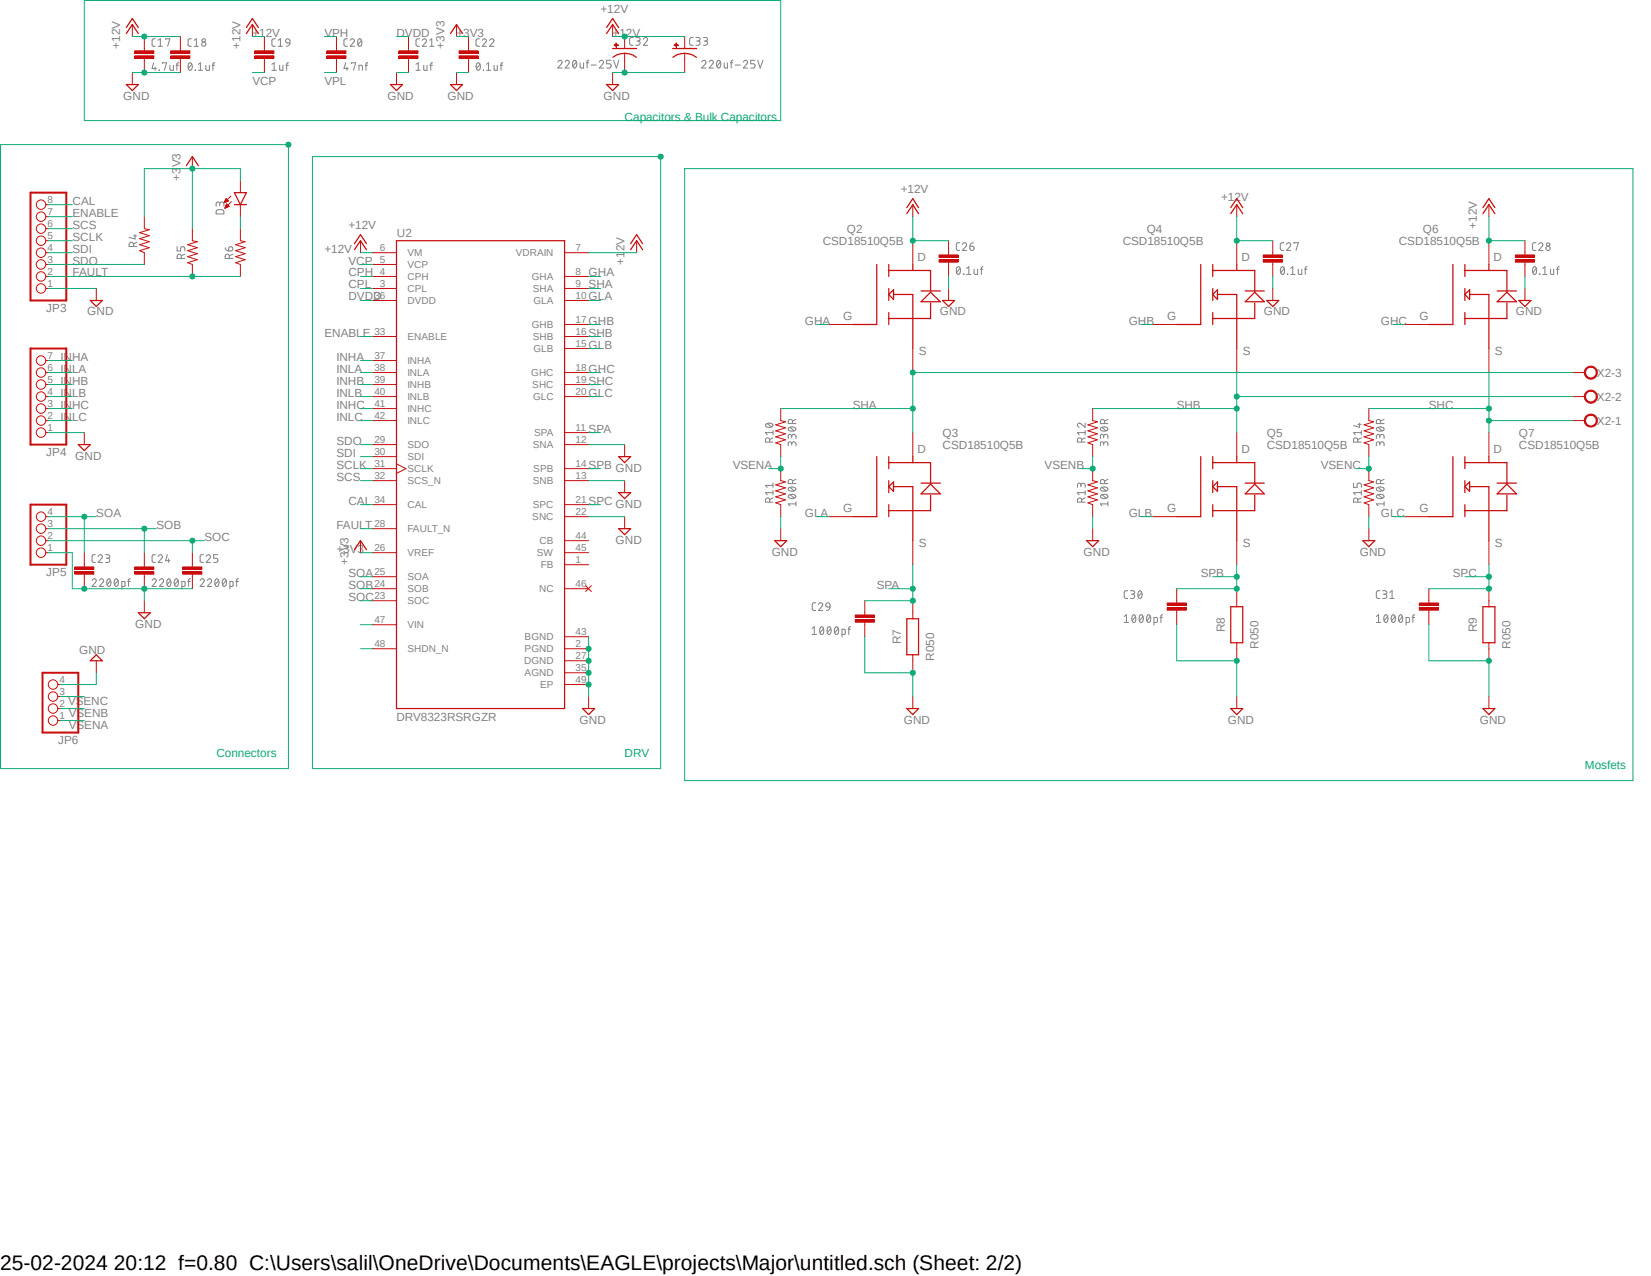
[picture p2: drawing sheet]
<svg xmlns="http://www.w3.org/2000/svg" width="279mm" height="216mm" viewBox="0 0 279 216" stroke-linecap="round" stroke-linejoin="round" font-family="sans-serif">
<path d="M0 0l276.5 132.2M276.5 0l-276.5 132.2" fill="none" stroke="#fff" stroke-width=".17"/>
<g fill="none" stroke="#808080" stroke-width=".17">
<path d="M26 10.6l-.3 1h.8M26.2 11.3v.6M26.3 6.6h-.4l-.2 .2 .1 .9 .5 .1M26.8 7.8h.7M26.8 6.8l.3-.2v1.2M26.9 11.9h.1zM27.5 10.8v-.2h.7l-.4 1.3M28 6.7v-.1h.7l-.3 1.2M28.7 11v.7l.2 .2h.4v-.9M29.8 11h.4M30.2 10.6h-.1l-.2 .2v1.1M32 10.7l.2-.1a.72 .72 0 0 1 0 1.3 .78 .78 0 0 1-.2-1.2z"/>
<path d="M32.4 6.6l-.6 .1v1l.6 .1M32.5 10.9l-.6 .7M32.9 7.8h.7M32.9 6.8l.3-.2v1.2M33 11.9h.1zM33.6 11.9h.7M33.6 10.9l.3-.3v1.3M34.8 11v.7l.2 .2h.4v-.9M35.9 11h.4M36.3 10.6h-.1l-.2 .2v1.1M46 11.9h.8M46 10.9l.4-.3v1.3"/>
<path d="M46.6 6.6h-.4l-.2 .2 .1 .9 .5 .1M47.1 7.8h.7M47.1 6.8l.4-.2v1.2M47.3 11l.1 .9h.5v-.9M48.4 11h.4M48.5 6.6a.38 .38 0 0 1 .6 .3v.4l-.6-.1-.2-.3zM48.8 10.6h-.2l-.1 .2v1.1M49.1 7.3a.58 .58 0 0 1-.6 .5M58.5 10.6l-.3 1h.7M58.7 11.3v.6M58.8 6.6h-.4l-.2 .2 .1 .9 .5 .1M59.3 6.8a.36 .36 0 0 1 .5-.2 .36 .36 0 0 1 .1 .5l-.6 .7h.7"/>
<path d="M59.5 10.8v-.2h.7l-.4 1.3M60.7 6.6h.2a.72 .72 0 0 1 0 1.2 .78 .78 0 0 1-.2-1.2zM60.7 11.9v-.9l.6 .1v.8M61.2 6.8l-.6 .8M61.8 11h.4M62.2 10.6h-.1l-.2 .2v1.1M70.4 11.9h.7M70.4 10.9l.4-.3v1.3M71 6.6h-.4l-.2 .2v.9l.6 .1M71.5 6.8a.36 .36 0 0 1 .5-.2 .36 .36 0 0 1 .1 .5l-.6 .7h.7M71.7 11l.1 .9h.5v-.9M72.7 11h.5"/>
<path d="M72.7 7.8h.7M72.7 6.8l.4-.2v1.2M73.2 10.6h-.2l-.1 .2v1.1M80.8 10.7l.1-.1a.76 .76 0 0 1 0 1.3 .78 .78 0 0 1-.1-1.2zM81.2 6.6h-.5l-.1 .2v.9l.6 .1M81.2 10.9l-.6 .7M81.6 6.8a.35 .35 0 0 1 .5-.2 .35 .35 0 0 1 .1 .5l-.6 .7h.7M81.8 11.9h.1M82.3 11.9h.8M82.3 10.9l.4-.3v1.3M82.8 6.8a.36 .36 0 0 1 .6-.2 .36 .36 0 0 1 .1 .5l-.7 .7h.8M83.6 11l.1 .9h.5v-.9"/>
<path d="M84.7 11h.4M85.1 10.6l-.2 .1-.1 .1v1.1M94.4 10.5a.35 .35 0 0 1 .5-.3 .35 .35 0 0 1 .1 .6l-.6 .7h.7M95.6 10.5a.36 .36 0 0 1 .5-.3 .36 .36 0 0 1 .2 .6l-.7 .7h.8M97.1 10.2h.1a.76 .76 0 0 1 0 1.3 .84 .84 0 0 1-.1-1.3zM97.5 10.5l-.6 .7M98.2 10.6v.7l.2 .2h.4v-.9M99.2 10.6h.5M99.7 10.2l-.3 .2v1.1M100 11h.9M101.4 10.5a.35 .35 0 0 1 .5-.3 .35 .35 0 0 1 .1 .6l-.6 .7h.8M103.4 10.2h-.7v.6h.4a.36 .36 0 0 1 .3 .4 .36 .36 0 0 1-.3 .3h-.4"/>
<path d="M103.8 10.2l.5 1.3 .4-1.3M107.1 6.3l-.4 .1-.1 .2v.9l.2 .2h.3M107.6 6.3l.6 .1 .1 .2-.1 .3h-.4M108 6.9a.36 .36 0 0 1 .3 .4 .36 .36 0 0 1-.3 .4h-.4M108.9 6.6a.35 .35 0 0 1 .5-.2 .35 .35 0 0 1 .1 .5l-.6 .8h.7M117.3 6.3l-.4 .1-.2 .2 .1 .9 .2 .2h.3M117.8 6.3l.6 .1 .1 .2-.1 .3h-.5M118.2 6.9a.36 .36 0 0 1 .3 .4 .36 .36 0 0 1-.3 .4h-.4M118.7 10.5a.37 .37 0 0 1 .6-.3 .37 .37 0 0 1 .1 .6l-.7 .7h.8M119 6.3l.6 .1 .1 .2-.1 .3h-.4M119.4 6.9l.3 .2a.38 .38 0 0 1-.3 .6h-.4M120 10.5a.35 .35 0 0 1 .5-.3 .35 .35 0 0 1 .1 .6l-.6 .7h.7"/>
<path d="M121.5 10.2h.1a.76 .76 0 0 1 0 1.3l-.2-.2a.93 .93 0 0 1 .1-1.1zM121.9 10.5l-.6 .7M122.6 10.6v.8l.2 .1h.3v-.9M123.6 10.6h.4M124 10.2l-.3 .2v1.1M124.4 11h.9M125.8 10.5a.35 .35 0 0 1 .5-.3 .35 .35 0 0 1 .1 .6l-.6 .7h.7M127.8 10.2h-.8v.6h.6l.2 .2-.2 .5h-.6M128.2 10.2l.5 1.3 .4-1.3M22.6 39.9h.6M22.9 39.7v.7l-1.1-.2M36.6 35.6a1.01 1.01 0 0 1 1.2 0l.1 .6h-1.3z"/>
<path d="M37.2 34.5v-.2a.37 .37 0 0 1 .4-.1 .37 .37 0 0 1 .3 .3v.4M37.2 34.8l-.1-.5-.3-.1-.2 .3v.4M22.6 41.7v-.4a.38 .38 0 0 0-.4-.3 .38 .38 0 0 0-.4 .3v.4h1.4M23.2 41l-.6 .3M30 41.7v.8h.6v-.5a.37 .37 0 0 1 .3-.3 .37 .37 0 0 1 .4 .3v.5M30.7 43.7v-.4a.36 .36 0 0 0-.4-.3 .36 .36 0 0 0-.3 .3v.4h1.3M31.3 43l-.6 .3M38.1 41.9a.58 .58 0 0 0 .6 .6M38.8 43.7v-.4a.36 .36 0 0 0-.3-.3 .36 .36 0 0 0-.4 .3v.4h1.3M38.8 41.8a.37 .37 0 0 1 .6 .2 .37 .37 0 0 1-.3 .5h-.4zM39.4 43l-.6 .3M162.1 45.2l.1-.1a.76 .76 0 0 1 0 1.3 .8 .8 0 0 1-.1-1.2z"/>
<path d="M162.4 41.1h-.4l-.2 .3 .1 .8 .1 .1 .4 .1M162.5 45.4l-.6 .7M162.9 41.4a.37 .37 0 0 1 .5-.3 .37 .37 0 0 1 .1 .6l-.6 .7h.7M163 46.4h.1zM163.6 46.4h.7M163.6 45.4l.4-.3v1.3M164.1 41.7h.4a.37 .37 0 0 1 .3 .5 .37 .37 0 0 1-.6 0zM164.7 41.1h-.3l-.3 .6M164.8 45.6v.6l.3 .2h.3v-.8M165.9 45.6h.4M166.3 45.1l-.2 .2v1.1M216.9 45.2l.1-.1a.8 .8 0 0 1 0 1.3 .84 .84 0 0 1-.1-1.2z"/>
<path d="M217.3 41.1h-.5l-.1 .3v.8l.3 .2h.3M217.3 45.4l-.6 .7M217.7 41.4a.36 .36 0 0 1 .5-.3 .36 .36 0 0 1 .2 .6l-.7 .7h.7M217.9 46.4h.1M218.4 46.4h.8M218.4 45.4l.4-.3v1.3M219 41.2v-.1h.7l-.4 1.3M219.7 45.6v.6l.2 .2h.4v-.8M220.8 45.6h.4M221.2 45.1l-.3 .2v1.1M259.5 45.2l.2-.1a.8 .8 0 0 1 0 1.3 .84 .84 0 0 1-.2-1.2zM259.9 41.1h-.4l-.2 .3 .1 .8 .1 .1 .4 .1"/>
<path d="M260 45.4l-.6 .7M260.4 41.4a.35 .35 0 0 1 .5-.3 .35 .35 0 0 1 .1 .6l-.6 .7h.7M260.5 46.4h.1zM261.1 46.4h.7M261.1 45.4l.4-.3v1.3M262.4 45.6v.7l.2 .1h.3v-.8M263.4 45.6h.5M263.9 45.1l-.3 .2v1.1M129.6 71.8l.1-.1a.76 .76 0 0 1 1.1 .3 .76 .76 0 0 1-1.3 0zM129.8 71.7l.8 .5M130.3 74.8l-.1-.5a.37 .37 0 0 0-.4-.2 .37 .37 0 0 0-.3 .4v.3h1.3M130.8 74.1l-.5 .3"/>
<path d="M130.8 73.2h-1.3l.3 .4M130.8 72.9v.7M133.4 72.4l.2-.1a.82 .82 0 0 1 1.1 .3 .8 .8 0 0 1-1.3 0zM133.7 72.3l.7 .6M134 75.1a.36 .36 0 0 1 .3-.4 .36 .36 0 0 1 .4 .4v.3M134 75.3l-.1-.5h-.3h-.2v.6M134 73.8a.36 .36 0 0 1 .3-.3 .36 .36 0 0 1 .4 .3v.4M134 74.1l-.1-.5-.3-.1-.2 .1v.6M134.1 71.7v-.6a.37 .37 0 0 0-.4-.1 .37 .37 0 0 0-.3 .3v.4h1.3M134.7 71l-.6 .2M183 74.8v-.5a.37 .37 0 0 0-.4-.2 .37 .37 0 0 0-.3 .4v.3h1.3M183.6 71.6v.7l-.7-.6a.35 .35 0 0 0-.6 .1 .35 .35 0 0 0 .3 .5"/>
<path d="M183.6 73.2h-1.3l.3 .4M183.6 74.1l-.6 .3M183.6 72.9v.7M186.3 72.4l.1-.1a.76 .76 0 0 1 1.1 .3 .76 .76 0 0 1-1.3 0zM186.5 72.3l.7 .6M186.8 75.1l.1-.3 .3-.1 .3 .2v.5M186.8 75.3l-.1-.5h-.3h-.1l-.1 .6M186.8 73.8v-.1a.37 .37 0 0 1 .4-.2 .37 .37 0 0 1 .3 .3v.4M186.8 74.1l-.1-.5-.3-.1-.2 .3v.4M186.9 71.7v-.4a.36 .36 0 0 0-.3-.3 .36 .36 0 0 0-.4 .3v.4h1.3M187.5 71l-.6 .2M229.8 74.8l-.1-.5a.37 .37 0 0 0-.4-.2 .37 .37 0 0 0-.2 .4v.3h1.3"/>
<path d="M229.8 71.8h.6M230.1 71.6v.7l-1-.3M230.4 73.2h-1.3l.3 .4M230.4 74.1l-.6 .3M230.4 72.9v.7M233 72.4l.1-.1a.82 .82 0 0 1 1.1 .3 .8 .8 0 0 1-1.3 0zM233.2 72.3l.7 .6M233.5 75.1l.2-.3 .1-.1 .3 .1 .1 .1v.5M233.5 75.3v-.5h-.4l-.2 .2v.4M233.5 73.8l.1-.1a.37 .37 0 0 1 .4-.2 .37 .37 0 0 1 .2 .3v.4M233.5 74.1v-.5l-.4-.1-.2 .3v.4M233.6 71.7v-.6a.37 .37 0 0 0-.4-.1 .37 .37 0 0 0-.3 .3v.4h1.3"/>
<path d="M234.2 71l-.6 .2M15.6 98.2a.35 .35 0 0 1 .5-.3 .35 .35 0 0 1 .1 .6l-.6 .7h.7M16.1 93.9h-.4l-.1 .2v.9l.5 .2M16.6 94.1a.39 .39 0 0 1 .7-.1v.3l-.7 .9h.7M16.8 98.2l.3-.2a.34 .34 0 0 1 .4 .1 .34 .34 0 0 1-.1 .4l-.6 .7h.7M17.9 93.9h.4l.3 .2-.1 .3h-.5M18.2 94.4l.2 .1a.37 .37 0 0 1 .2 .4 .37 .37 0 0 1-.4 .3h-.3M18.3 98l.1-.1a.76 .76 0 0 1 0 1.3 .77 .77 0 0 1-.1-1.2zM18.7 98.2l-.6 .7M19.5 98l.2-.1a.8 .8 0 0 1 0 1.3 .8 .8 0 0 1-.2-1.2zM20 98.2l-.6 .7M20.6 99.2l.6-.1-.1-.7h-.5v1.3"/>
<path d="M21.6 98.4h.5M22.1 97.9l-.3 .2v1.1M25.7 98.2a.35 .35 0 0 1 .5-.3 .35 .35 0 0 1 .1 .6l-.6 .7h.8M26.3 93.9h-.4l-.2 .2 .1 .9 .5 .2M26.8 94.1a.39 .39 0 0 1 .6-.1l.1 .3-.7 .9h.7M27 98.2l.2-.2a.34 .34 0 0 1 .4 .1 .34 .34 0 0 1 0 .4l-.6 .7h.7M28.3 93.9l-.3 1h.7M28.4 98l.2-.1a.76 .76 0 0 1 0 1.3 .77 .77 0 0 1-.2-1.2zM28.5 94.6v.6M28.9 98.2l-.6 .7M29.7 98l.1-.1a.8 .8 0 0 1 0 1.3 .8 .8 0 0 1-.1-1.2zM30.1 98.2l-.6 .7"/>
<path d="M30.8 99.2l.5-.1v-.7h-.5v1.3M31.7 98.4h.5M32.2 97.9l-.3 .2v1.1M33.9 98.2a.35 .35 0 0 1 .5-.3 .35 .35 0 0 1 .1 .6l-.6 .7h.7M34.4 93.9h-.4a1.29 1.29 0 0 0-.1 1.1l.5 .2M34.9 94.1l.2-.2a.34 .34 0 0 1 .5 .1 .34 .34 0 0 1-.1 .4l-.6 .8h.7M35.1 98.2a.36 .36 0 0 1 .5-.3 .36 .36 0 0 1 .1 .6l-.6 .7h.7M36.5 98l.2-.1a.76 .76 0 0 1 0 1.3 .8 .8 0 0 1-.2-1.2zM36.9 93.9h-.7v.5h.4a.37 .37 0 0 1 .3 .4 .37 .37 0 0 1-.3 .4h-.4M37 98.2l-.6 .7M37.8 98l.2-.1a.8 .8 0 0 1 0 1.3 .8 .8 0 0 1-.2-1.2zM38.3 98.2l-.6 .7"/>
<path d="M38.9 99.2l.6-.1-.1-.7h-.5v1.3M39.9 98.4h.4M40.3 97.9l-.3 .2v1.1M130.3 85l-.1-.6a.37 .37 0 0 0-.4-.1 .37 .37 0 0 0-.3 .3v.4h1.3M130.8 81.7v.8M130.8 83v.7M130.8 84.2l-.5 .3M130.8 83.4h-1.3l.3 .3M130.8 82.1h-1.3l.3 .4M133.4 83.9l.6-.2a.59 .59 0 0 1 .7 .3 .76 .76 0 0 1-1.3 0zM133.4 82.6l.2-.1a.82 .82 0 0 1 1.1 .3 .8 .8 0 0 1-1.3 0zM133.7 83.7l.7 .6"/>
<path d="M133.7 82.5l.7 .6M134.1 81.8v-.5a.37 .37 0 0 0-.4-.2 .37 .37 0 0 0-.3 .3v.4h1.3M134.7 84.9v.7M134.7 85.3h-1.3l.3 .3M134.7 81.1l-.6 .3M182.9 82.1l.1-.2a.37 .37 0 0 1 .4-.1 .37 .37 0 0 1 .2 .3v.4M182.9 82.3v-.4l-.4-.2-.2 .3v.5M183 85v-.4a.36 .36 0 0 0-.3-.4 .36 .36 0 0 0-.4 .4v.4h1.3M183.6 83.4h-1.3l.3 .3M183.6 83v.7M183.6 84.2l-.6 .3M186.3 83.9l.3-.2h.3a.5 .5 0 0 1 .6 .3 .72 .72 0 0 1-1.3 0z"/>
<path d="M186.3 82.6l.1-.1a.76 .76 0 0 1 1.1 .3 .76 .76 0 0 1-1.3 0zM186.5 83.7l.7 .6M186.5 82.5l.7 .6M186.9 81.8v-.4a.36 .36 0 0 0-.3-.3 .36 .36 0 0 0-.4 .3v.4h1.3M187.5 85.3h-1.3l.3 .3M187.5 84.9v.7M187.5 81.1l-.6 .3M190.8 99.9l-.4 .1-.2 .2 .1 .9 .5 .2M191.3 99.9h.4l.3 .3-.1 .3h-.4M229.1 81.7v.8h.6v-.5a.37 .37 0 0 1 .3-.3 .37 .37 0 0 1 .4 .3v.5M229.8 85l-.1-.6a.37 .37 0 0 0-.4-.1 .37 .37 0 0 0-.2 .3v.4h1.3M230.4 83.4h-1.3l.3 .3"/>
<path d="M230.4 83v.7M230.4 84.2l-.6 .3M233 83.9l.6-.2a.5 .5 0 0 1 .6 .3 .76 .76 0 0 1-1.3 0zM233 82.6l.1-.1a.82 .82 0 0 1 1.1 .3 .8 .8 0 0 1-1.3 0zM233.2 83.7l.7 .6M233.2 82.5l.7 .6M233.5 99.9l-.4 .1-.2 .2 .1 .9 .5 .2M233.6 81.8v-.5a.37 .37 0 0 0-.4-.2 .37 .37 0 0 0-.3 .3v.4h1.3M234 99.9h.4l.3 .3-.1 .3h-.5M234.2 85.3h-1.3l.3 .3M234.2 84.9v.7M234.2 81.1l-.6 .3"/>
<path d="M137.5 106.3l.3-.3v1.4M137.5 107.4h.7M138 102h-.4l-.1 .3v.9l.5 .1M138.5 102.3a.35 .35 0 0 1 .5-.3 .35 .35 0 0 1 .1 .6l-.6 .7h.7M138.9 106.1l.2-.1a.8 .8 0 0 1 0 1.4 .84 .84 0 0 1-.2-1.3zM139.4 106.3l-.6 .8M139.9 102h.4l.2 .7-.7-.1-.1-.2zM140.2 106.1l.1-.1a.76 .76 0 0 1 0 1.4 .88 .88 0 0 1-.1-1.3zM140.5 102.7a.58 .58 0 0 1-.6 .6M140.6 106.3l-.6 .8M141.4 106.1l.2-.1a.76 .76 0 0 1 0 1.4 .84 .84 0 0 1-.2-1.3zM141.9 106.3l-.6 .8"/>
<path d="M142.5 107.4l.5-.2v-.6l-.2-.1h-.3v1.3M143.5 106.5h.4M143.9 106l-.3 .3v1.1M190.2 104.3l.4-.3v1.3M190.2 105.3h.8M191.7 100.5l.2 .1a.37 .37 0 0 1 .1 .4 .37 .37 0 0 1-.3 .3h-.4M191.7 104.1l.2-.1a.8 .8 0 0 1 0 1.3 .84 .84 0 0 1-.2-1.2zM192.2 104.3l-.6 .7M192.7 100.2l.2-.3a.76 .76 0 0 1 0 1.4 .79 .79 0 0 1-.2-1.1zM193 104.1l.1-.1a.76 .76 0 0 1 0 1.3 .84 .84 0 0 1-.1-1.2zM193.2 100.2l-.6 .8M193.4 104.3l-.6 .7"/>
<path d="M194.2 104.1l.2-.1a.8 .8 0 0 1 0 1.3 .84 .84 0 0 1-.2-1.2zM194.6 104.3l-.5 .7M195.3 105.3h.5v-.8h-.5v1.2M196.3 104.5h.4M196.7 104l-.2 .2v1.1M232.9 105.3h.7M232.9 104.3l.4-.3v1.3M234.3 100.5l.2 .1a.37 .37 0 0 1 .2 .4 .37 .37 0 0 1-.4 .3h-.3M234.4 104.1l.1-.1a.76 .76 0 0 1 0 1.3 .8 .8 0 0 1-.1-1.2zM234.8 104.3l-.6 .7M235.2 101.3h.7M235.2 100.2l.4-.3v1.4"/>
<path d="M235.6 104.1l.2-.1a.8 .8 0 0 1 0 1.3 .84 .84 0 0 1-.2-1.2zM236.1 104.3l-.6 .7M236.9 104.1l.1-.1a.76 .76 0 0 1 0 1.3 .8 .8 0 0 1-.1-1.2zM237.3 104.3l-.5 .7M238 105.3h.3l.2-.1v-.7h-.5v1.2M239 104.5h.4M239.4 104l-.3 .2v1.1"/>
<circle cx="34.5" cy="6.8" r=".29"/>
<circle cx="34.5" cy="7.5" r=".37"/>
<circle cx="262" cy="42" r=".35"/>
<circle cx="262" cy="41.4" r=".29"/>
</g>
<g fill="none" stroke="#c90d0c" stroke-width=".21">
<path d="M21.4 5.7l1-1.6 1 1.6M21.4 4.7l1-1.6 1 1.6M21.4 14.3h2l-1 1zM66.1 14.3h2l-1 1zM76.2 14.3h2.1l-1 1zM31.5 28l1.1-1.5 1 1.5M39.7 32.6h2l-1 2zM39.7 34.6h2M153.5 36.2l1-1.6 .9 1.6M153.5 35.1l1-1.5 .9 1.5M208.3 36.2l1-1.6 1 1.6M208.3 35.1l1-1.5 1 1.5"/>
<path d="M251 36.2l1-1.6 1 1.6M251 35.1l1-1.5 1 1.5M67.1 40.7h28.4v79.2h-28.4zM148.4 44.7v10.2h-4.1M150.4 44.7v2.1M150.4 48.8v2M150.4 52.9v2M150.4 49.8l.8-.8v1.7zM150.4 45.8h7.1v3.4M151.2 49.8h3.3v9.2M154.5 44.7v1.1M155.9 51.1l1.6-1.7 1.6 1.7z"/>
<path d="M155.9 49.2h3.2M157.5 51.3v2.6h-7.1M159.5 50.8h2l-1 1.1zM203.2 44.7v10.2h-4.1M205.2 45.8h7.1v3.4M205.2 44.7v2.1M205.2 48.8v2M205.2 52.9v2M206 49.8h3.3v9.2M206 49v1.7l-.8-.9zM209.3 44.7v1.1M210.7 51.1l1.6-1.7 1.7 1.7z"/>
<path d="M210.7 49.2h3.3M212.3 51.3v2.6h-7.1M214.4 50.8h2l-1 1.1zM245.9 44.7v10.2h-4.1M247.9 45.8h7.1v3.4M247.9 44.7v2.1M247.9 48.8v2M247.9 52.9v2M248.7 49.8h3.3v9.2M248.7 49v1.7l-.8-.9zM252 44.7v1.1M253.4 51.1l1.6-1.7 1.6 1.7z"/>
<path d="M253.4 49.2h3.2M255 51.3v2.6h-7.1M257 50.8h2.1l-1 1.1zM148.4 77.3v10.1h-4.1M150.4 77.3v2M150.4 78.3h7.1v3.4M154.5 77.3v1M203.2 77.3v10.1h-4.1M205.2 78.3h7.1v3.4M205.2 77.3v2M209.3 77.3v1M245.9 77.3v10.1h-4.1"/>
<path d="M247.9 78.3h7.1v3.4M247.9 77.3v2M252 77.3v1M150.4 81.3v2.1M150.4 85.4v2M150.4 82.3l.8-.8v1.6zM151.2 82.3h3.3v9.2M155.9 81.7h3.2M157.5 83.8v2.6h-7.1M157.5 81.9l1.6 1.7h-3.2zM205.2 81.3v2.1M205.2 85.4v2"/>
<path d="M206 82.3h3.3v9.2M206 81.5v1.6l-.8-.8zM210.7 81.7h3.3M212.3 83.8v2.6h-7.1M212.3 81.9l1.7 1.7h-3.3zM247.9 81.3v2.1M247.9 85.4v2M248.7 82.3h3.3v9.2M248.7 81.5v1.6l-.8-.8zM253.4 83.6l1.6-1.7 1.6 1.7zM253.4 81.7h3.2M255 83.8v2.6h-7.1"/>
<path d="M23.4 103.7h2l-1 1zM98.6 119.9h2l-1 1zM153.5 119.9h1.9l-.9 1zM153.5 104.7h1.9v6.1h-1.9zM208.3 119.9h2l-1 1zM208.3 102.7h2v6.1h-2zM251 119.9h2l-1 1zM251 102.7h2v6.1h-2z"/>
</g>
<g fill="none" stroke="#c90d0c" stroke-width=".17">
<path d="M22.4 4.1v2.1M22.4 12.3v2M22.8 9.4h3.2v.5h-3.2zM22.8 8.6h3.2v.4h-3.2zM24.4 6.2v2.4M24.4 9.8v2.5M28.9 9.4h3.2v.5h-3.2zM28.9 8.6h3.2v.4h-3.2zM30.5 6.2v2.4M30.5 9.8v2.5M43.1 9.4h3.3v.5h-3.3zM43.1 8.6h3.3v.4h-3.3z"/>
<path d="M44.7 6.2v2.4M44.7 9.8v2.5M55.3 9.4h3.2v.5h-3.2zM55.3 8.6h3.2v.4h-3.2zM56.9 6.2v2.4M56.9 9.8v2.5M67.1 12.3v2M67.5 9.4h3.2v.5h-3.2zM67.5 8.6h3.2v.4h-3.2zM69.1 6.2v2.4M69.1 9.8v2.5M77.3 12.3v2"/>
<path d="M77.7 9.4h3.2v.5h-3.2zM77.7 8.6h3.2v.4h-3.2zM79.3 6.2v2.4M79.3 9.8v2.5M24.4 36.7v2l.9 .2-1.7 .5 1.7 .5-1.7 .5 1.7 .5-1.7 .5 1.7 .5-1.7 .5 .8 .4v1.9M32.6 38.7v2l.8 .2-1.7 .5 1.7 .5-1.7 .5 1.7 .5-1.7 .5 1.7 .5-1.7 .5 .9 .3v2.1M32.6 26.5v2M38 34.2h.1M38 34.2h.2M38 34.2h.3M38.1 34.1h.4M38.1 34h.5"/>
<path d="M38.1 35.2h.1M38.1 35.1h.2M38.1 33.9h.5M38.1 33.8h.4M38.1 35.1h.3M38.1 35h.5M38.2 33.8h.2M38.2 33.7h.2M38.2 34.9h.5M38.2 33.7h.1M38.2 34.8h.5M38.3 33.6l.4 .4-.8 .3z"/>
<path d="M38.3 34.8h.3M38.3 34.7h.2M38.3 34.6h.2M38.3 34.6h.1M38.4 34.5l.4 .4-.7 .3zM39.1 33.2l-1.2 1.1M39.2 34.1l-1.1 1.1M40.7 38.7v2l.8 .2-1.6 .5 1.6 .5-1.6 .5 1.6 .5-1.6 .5 1.6 .5-1.6 .5 .8 .3v2.1M40.7 30.6v2M40.7 34.6v2.1M154.5 34.6v2.1M209.3 34.6v2.1"/>
<path d="M252 34.6v2.1M63 48.8h4.1M63 46.8h4.1M63 44.7h4.1M63 42.8h4.1M63 50.8h4.1M63 56.9h4.1M95.5 48.8h4.1M95.5 46.8h4.1M95.5 42.8h4.1M95.5 50.8h4.1M95.5 59h4.1"/>
<path d="M95.5 56.9h4.1M95.5 54.9h4.1M140.3 54.9h4M154.5 40.7v4M154.5 59v4M158.9 43.9h3.2v.5h-3.2zM158.9 43.1h3.2v.5h-3.2zM160.5 40.7v2.4M160.5 44.4v2.4M160.5 48.8v2M195.1 54.9h4M209.3 40.7v4"/>
<path d="M209.3 59v4M213.8 43.9h3.2v.5h-3.2zM213.8 43.1h3.2v.5h-3.2zM215.4 40.7v2.4M215.4 44.4v2.4M215.4 48.8v2M237.7 54.9h4.1M252 40.7v4M252 59v4M256.5 43.9h3.2v.5h-3.2zM256.5 43.1h3.2v.5h-3.2zM258.1 40.7v2.4"/>
<path d="M258.1 44.4v2.4M258.1 48.8v2M63 75.2h4.1M63 79.3h4.1M63 63h4.1M63 65.1h4.1M63 67.1h4.1M63 61h4.1M63 69.1h4.1M63 71.2h4.1M63 77.3h4.1M67.1 78.5l1.6 .8-1.6 .8"/>
<path d="M95.5 73.2h4.1M95.5 75.2h4.1M95.5 79.3h4.1M95.5 63h4.1M95.5 65.1h4.1M95.5 67.1h4.1M154.5 73.2v4.1M209.3 73.2v4.1M252 73.2v4.1M12.7 96.7h3.2v.5h-3.2zM12.7 95.9h3.2v.5h-3.2zM14.3 93.5v2.4"/>
<path d="M14.3 97.2v2.4M22.8 96.7h3.2v.5h-3.2zM22.8 95.9h3.2v.5h-3.2zM24.4 93.5v2.4M24.4 97.2v2.4M30.9 96.7h3.3v.5h-3.3zM30.9 95.9h3.3v.5h-3.3zM32.6 93.5v2.4M32.6 97.2v2.4M63 81.3h4.1M63 85.4h4.1M63 99.6h4.1"/>
<path d="M63 97.6h4.1M63 93.5h4.1M63 89.5h4.1M95.5 95.5h4.1M95.5 81.3h4.1M95.5 85.4h4.1M95.5 87.4h4.1M95.5 99.6h4.1M95.5 93.5h4.1M95.5 91.5h4.1M99.1 99.1l1 1M100.1 99.1l-1 1"/>
<path d="M140.3 87.4h4M154.5 91.5v4M195.1 87.4h4M199.1 99.6v2.4M209.3 91.5v4M209.3 99.6v3.1M237.7 87.4h4.1M241.8 99.6v2.4M252 91.5v4M252 99.6v3.1M24.4 101.6v2.1M63 109.8h4.1"/>
<path d="M63 101.6h4.1M63 105.7h4.1M95.5 109.8h4.1M95.5 111.8h4.1M95.5 113.8h4.1M95.5 107.7h4.1M95.5 115.8h4.1M99.6 117.9v2M144.7 104.9h3.3v.4h-3.3zM144.7 104.1h3.3v.4h-3.3zM146.3 101.6v2.5M146.3 105.3v2.4"/>
<path d="M154.5 101.6v3.1M154.5 110.8v3M154.5 117.9v2M197.5 102.8h3.2v.5h-3.2zM197.5 102h3.2v.4h-3.2zM199.1 103.3v2.4M209.3 108.8v3M209.3 117.9v2M240.2 102.8h3.2v.5h-3.2zM240.2 102h3.2v.4h-3.2zM241.8 103.3v2.4M252 108.8v3"/>
<path d="M252 117.9v2"/>
</g>
<g fill="none" stroke="#c90d0c" stroke-width=".42">
<path d="M22.8 9.7h3.2M22.8 8.8h3.2M28.9 9.7h3.2M28.9 8.8h3.2M43.1 9.7h3.3M43.1 8.8h3.3M55.3 9.7h3.2M55.3 8.8h3.2M67.5 9.7h3.2M67.5 8.8h3.2M77.7 9.7h3.2M77.7 8.8h3.2"/>
<path d="M158.9 44.2h3.2M158.9 43.3h3.2M213.8 44.2h3.2M213.8 43.3h3.2M256.5 44.2h3.2M256.5 43.3h3.2M12.7 96.9h3.2M12.7 96.1h3.2M22.8 96.9h3.2M22.8 96.1h3.2M30.9 96.9h3.3M30.9 96.1h3.3"/>
<path d="M144.7 105.1h3.3M144.7 104.3h3.3M197.5 103h3.2M197.5 102.2h3.2M240.2 103h3.2M240.2 102.2h3.2"/>
</g>
<path d="M268.4 70.4a1.12 1.12 0 0 1 1.8 .2 1.12 1.12 0 0 1-.7 1.6 1.12 1.12 0 0 1-1.4-1h.2a.91 .91 0 0 1 1.2-.9 .91 .91 0 0 1 .4 1.4 .91 .91 0 0 1-1.5-.2l-.1-.3h-.2l.1-.5z" fill-rule="evenodd" fill="#c90d0c"/>
<path d="M266.2 71.2h2M268.4 70.4a1.12 1.12 0 0 1 1.8 .2 1.12 1.12 0 0 1-.7 1.6 1.12 1.12 0 0 1-1.4-1h.2a.91 .91 0 0 1 1.2-.9 .91 .91 0 0 1 .4 1.4 .91 .91 0 0 1-1.5-.2l-.1-.3h-.2l.1-.5z" fill="none" stroke="#c90d0c" stroke-width=".17"/>
<path d="M268.4 66.3a1.11 1.11 0 0 1 1.8 .3 1.11 1.11 0 0 1-.7 1.6 1.11 1.11 0 0 1-1.4-1.1h.2a.91 .91 0 0 1 1.2-.9 .91 .91 0 0 1 .4 1.5 .91 .91 0 0 1-1.5-.3l-.1-.3h-.2l.1-.4z" fill-rule="evenodd" fill="#c90d0c"/>
<path d="M266.2 67.1h2M268.4 66.3a1.11 1.11 0 0 1 1.8 .3 1.11 1.11 0 0 1-.7 1.6 1.11 1.11 0 0 1-1.4-1.1h.2a.91 .91 0 0 1 1.2-.9 .91 .91 0 0 1 .4 1.5 .91 .91 0 0 1-1.5-.3l-.1-.3h-.2l.1-.4z" fill="none" stroke="#c90d0c" stroke-width=".17"/>
<path d="M268.4 62.3a1.11 1.11 0 0 1 1.8 .2 1.11 1.11 0 0 1-.7 1.7 1.11 1.11 0 0 1-1.4-1.2h.2a.91 .91 0 0 1 1.2-.9 .91 .91 0 0 1 .4 1.5 .91 .91 0 0 1-1.5-.2l-.1-.4h-.2l.1-.4z" fill-rule="evenodd" fill="#c90d0c"/>
<path d="M105.7 9v1.2M132.1 69.1v2.1l.8 .2-1.6 .5 1.6 .5-1.6 .5 1.6 .5-1.6 .5 1.6 .5-1.6 .5 .8 .3v2.1M132.1 79.3v2l.8 .2-1.6 .5 1.6 .5-1.6 .6 1.6 .5-1.6 .5 1.6 .5-1.6 .5 .8 .3v2M184.9 69.1v2.1l.8 .2-1.6 .5 1.6 .5-1.6 .5 1.6 .5-1.6 .5 1.6 .5-1.6 .5 .8 .3v2.1M184.9 79.3v2l.8 .2-1.6 .5 1.6 .5-1.6 .6 1.6 .5-1.6 .5 1.6 .5-1.6 .5 .8 .3v2M231.6 69.1v2.1l.9 .2-1.7 .5 1.7 .5-1.7 .5 1.7 .5-1.7 .5 1.7 .5-1.7 .5 .8 .3v2.1M231.6 79.3v2l.9 .2-1.7 .5 1.7 .5-1.7 .6 1.7 .5-1.7 .5 1.7 .5-1.7 .5 .8 .3v2M266.2 63h2M268.4 62.3a1.11 1.11 0 0 1 1.8 .2 1.11 1.11 0 0 1-.7 1.7 1.11 1.11 0 0 1-1.4-1.2h.2a.91 .91 0 0 1 1.2-.9 .91 .91 0 0 1 .4 1.5 .91 .91 0 0 1-1.5-.2l-.1-.4h-.2l.1-.4zM132.1 89.5v2M184.9 89.5v2M231.6 89.5v2" fill="none" stroke="#c90d0c" stroke-width=".17"/>
<path d="M103.7 8.2h4M103.7 9.7a3.3 3.3 0 0 1 4 0M131.1 91.5h2l-1 1zM183.9 91.5h2l-1 1zM230.6 91.5h2.1l-1.1 1z" fill="none" stroke="#c90d0c" stroke-width=".21"/>
<path d="M103.9 7.6l.7 .1z" fill-rule="evenodd" fill="#c90d0c"/>
<path d="M103.9 7.6l.7 .1z" fill="none" stroke="#c90d0c" stroke-width=".17"/>
<path d="M104.2 7.3l.1 .7z" fill-rule="evenodd" fill="#c90d0c"/>
<path d="M104.2 7.3l.1 .7zM105.7 6.2v2M105.7 10.2v2.1M115.9 9v1.2" fill="none" stroke="#c90d0c" stroke-width=".17"/>
<path d="M113.8 8.2h4.1M113.9 9.7a3.3 3.3 0 0 1 4 0" fill="none" stroke="#c90d0c" stroke-width=".21"/>
<path d="M114.1 7.6l.7 .1z" fill-rule="evenodd" fill="#c90d0c"/>
<path d="M114.1 7.6l.7 .1z" fill="none" stroke="#c90d0c" stroke-width=".17"/>
<path d="M114.4 7.3l.1 .7z" fill-rule="evenodd" fill="#c90d0c"/>
<g fill="none" stroke="#c90d0c" stroke-width=".17">
<path d="M42.7 4.1v2.1M77.3 4.1v2.1M103.7 4.1v2.1M103.7 12.3v2M114.4 7.3l.1 .7zM115.9 6.2v2M115.9 10.2v2.1M7.7 38.7h.5M7.7 36.7h.5M7.7 34.6h.5M7.7 48.8h.5M7.7 46.8h.5"/>
<path d="M7.7 44.7h.5M7.7 42.8h.5M7.7 40.7h.5M16.3 48.8v2M61 40.7v2.1M107.7 40.7v2.1M7.7 73.2h.5M7.7 71.2h.5M7.7 69.1h.5M7.7 67.1h.5M7.7 65.1h.5M7.7 63h.5"/>
<path d="M7.7 61h.5M14.3 73.2v2M105.7 75.2v2.1M7.7 93.5h.5M7.7 91.5h.5M7.7 89.5h.5M7.7 87.4h.5M61 91.5v2M105.7 81.3v2.1M105.7 87.4v2.1M9.8 119.9h.4M9.8 117.9h.4"/>
<path d="M9.8 115.8h.4M16.3 111.8v2M9.8 121.9h.4"/>
<circle cx="6.9" cy="38.7" r=".8"/>
<circle cx="6.9" cy="36.7" r=".8"/>
<circle cx="6.9" cy="34.6" r=".8"/>
<circle cx="6.9" cy="48.8" r=".8"/>
<circle cx="6.9" cy="40.7" r=".8"/>
<circle cx="6.9" cy="44.7" r=".8"/>
<circle cx="6.9" cy="42.8" r=".8"/>
<circle cx="6.9" cy="46.8" r=".8"/>
<circle cx="6.9" cy="61" r=".8"/>
<circle cx="6.9" cy="65.1" r=".8"/>
<circle cx="6.9" cy="73.2" r=".8"/>
<circle cx="6.9" cy="63" r=".8"/>
<circle cx="6.9" cy="71.2" r=".8"/>
<circle cx="6.9" cy="67.1" r=".8"/>
<circle cx="6.9" cy="69.1" r=".8"/>
<circle cx="6.9" cy="93.5" r=".8"/>
<circle cx="6.9" cy="89.5" r=".8"/>
<circle cx="6.9" cy="87.4" r=".8"/>
<circle cx="6.9" cy="91.5" r=".8"/>
<circle cx="9" cy="119.9" r=".8"/>
<circle cx="9" cy="117.9" r=".8"/>
<circle cx="9" cy="115.8" r=".8"/>
<circle cx="9" cy="121.9" r=".8"/>
</g>
<g fill="none" stroke="#c90d0c" stroke-width=".21">
<path d="M41.7 5.7l1-1.6 1 1.6M41.7 4.7l1-1.6 1 1.6M76.2 5.7l1.1-1.6 1 1.6M102.7 14.3h2l-1 1zM102.7 5.7l1-1.6 1 1.6M102.7 4.7l1-1.6 1 1.6M15.3 50.8h2l-1 1.1zM60 42.2l1-1.5 1 1.5M60 41.2l1-1.5 1 1.5M106.7 42.2l1-1.5 1.1 1.5M106.7 41.2l1-1.5 1.1 1.5M13.3 75.2h2l-1 1z"/>
<path d="M104.7 77.3h2l-1 1zM60 93l1-1.5 1 1.5M104.7 89.5h2l-1 1zM104.7 83.4h2l-1 1zM15.3 111.8l1-1 1 1z"/>
</g>
<path d="M5.2 32.6h6v18.2h-6zM5.2 59h6v16.2h-6zM5.2 85.4h6v10.1h-6zM7.2 113.8h6.1v10.2h-6.1z" fill="none" stroke="#c90d0c" stroke-width=".34"/>
<path d="M22.4 12.3h8.1" fill="none" stroke="#0dab76" stroke-width=".17"/>
<circle cx="24.4" cy="12.3" r=".43" fill="#0dab76"/>
<g fill="none" stroke="#0dab76" stroke-width=".17">
<path d="M67.1 12.3h2M77.3 12.3h2M14.3 99.6h18.3"/>
<circle cx="24.4" cy="12.3" r=".43"/>
</g>
<circle cx="24.4" cy="99.6" r=".43" fill="#0dab76"/>
<g fill="none" stroke="#0dab76" stroke-width=".17">
<path d="M8.2 93.5h4v6.1h2.1M24.4 99.6v2"/>
<circle cx="24.4" cy="99.6" r=".43"/>
</g>
<circle cx="14.3" cy="99.6" r=".43" fill="#0dab76"/>
<g fill="none" stroke="#0dab76" stroke-width=".17">
<path d="M99.6 107.7v4.1"/>
<circle cx="14.3" cy="99.6" r=".43"/>
</g>
<circle cx="99.6" cy="109.8" r=".43" fill="#0dab76"/>
<g fill="none" stroke="#0dab76" stroke-width=".17">
<path d="M99.6 111.8v2"/>
<circle cx="99.6" cy="109.8" r=".43"/>
</g>
<circle cx="99.6" cy="111.8" r=".43" fill="#0dab76"/>
<g fill="none" stroke="#0dab76" stroke-width=".17">
<path d="M99.6 113.8v2"/>
<circle cx="99.6" cy="111.8" r=".43"/>
</g>
<circle cx="99.6" cy="113.8" r=".43" fill="#0dab76"/>
<g fill="none" stroke="#0dab76" stroke-width=".17">
<path d="M99.6 115.8v2.1"/>
<circle cx="99.6" cy="113.8" r=".43"/>
</g>
<circle cx="99.6" cy="115.8" r=".43" fill="#0dab76"/>
<g fill="none" stroke="#0dab76" stroke-width=".17">
<path d="M103.7 12.3h12.2M160.5 46.8v2M215.4 46.8v2M258.1 46.8v2M132.1 87.4v2.1M184.9 87.4v2.1M231.6 87.4v2.1"/>
<circle cx="99.6" cy="115.8" r=".43"/>
</g>
<circle cx="105.7" cy="12.3" r=".43" fill="#0dab76"/>
<g fill="none" stroke="#0dab76" stroke-width=".17">
<path d="M146.3 107.7v6.1h8.2v4.1"/>
<circle cx="105.7" cy="12.3" r=".43"/>
</g>
<circle cx="154.5" cy="113.8" r=".43" fill="#0dab76"/>
<g fill="none" stroke="#0dab76" stroke-width=".17">
<path d="M199.1 105.7v6.1h10.2v6.1"/>
<circle cx="154.5" cy="113.8" r=".43"/>
</g>
<circle cx="209.3" cy="111.8" r=".43" fill="#0dab76"/>
<g fill="none" stroke="#0dab76" stroke-width=".17">
<path d="M241.8 105.7v6.1h10.2v6.1"/>
<circle cx="209.3" cy="111.8" r=".43"/>
</g>
<circle cx="252" cy="111.8" r=".43" fill="#0dab76"/>
<g fill="none" stroke="#0dab76" stroke-width=".17">
<path d="M42.7 12.3h2M54.9 12.3h2M54.9 6.2h2M67.1 6.2h2M8.2 36.7h4M8.2 38.7h4M8.2 34.6h4M8.2 48.8h8.1M8.2 44.7h16.2M8.2 46.8h32.5M8.2 42.8h4M8.2 40.7h4"/>
<path d="M61 48.8h2M61 44.7h2M61 46.8h2M61 50.8h2M61 56.9h2M8.2 73.2h6.1M61 75.2h2M61 77.3h2M61 79.3h2M99.6 75.2h6.1M61 81.3h2M61 85.4h2"/>
<path d="M99.6 81.3h6.1M99.6 87.4h6.1M16.3 113.8v2h-6.1M61 105.7h2M61 109.8h2"/>
<circle cx="252" cy="111.8" r=".43"/>
</g>
<circle cx="32.5" cy="46.8" r=".43" fill="#0dab76"/>
<g fill="none" stroke="#0dab76" stroke-width=".17">
<path d="M24.4 36.7v-8.2h8.2v10.2M40.7 36.7v2M61 89.5h2"/>
<circle cx="32.5" cy="46.8" r=".43"/>
</g>
<circle cx="32.5" cy="28.5" r=".43" fill="#0dab76"/>
<g fill="none" stroke="#0dab76" stroke-width=".17">
<path d="M77.3 6.2h2M32.6 28.5h8.1v2.1M154.5 36.7v4h6M61 93.5h2"/>
<circle cx="32.5" cy="28.5" r=".43"/>
</g>
<circle cx="154.5" cy="40.7" r=".43" fill="#0dab76"/>
<g fill="none" stroke="#0dab76" stroke-width=".17">
<path d="M252 36.7v4h6.1"/>
<circle cx="154.5" cy="40.7" r=".43"/>
</g>
<circle cx="252" cy="40.7" r=".43" fill="#0dab76"/>
<g fill="none" stroke="#0dab76" stroke-width=".17">
<path d="M22.4 6.2h8.1"/>
<circle cx="252" cy="40.7" r=".43"/>
</g>
<circle cx="24.4" cy="6.2" r=".43" fill="#0dab76"/>
<g fill="none" stroke="#0dab76" stroke-width=".17">
<path d="M42.7 6.2h2M103.7 6.2h12.2"/>
<circle cx="24.4" cy="6.2" r=".43"/>
</g>
<circle cx="105.7" cy="6.2" r=".43" fill="#0dab76"/>
<g fill="none" stroke="#0dab76" stroke-width=".17">
<path d="M209.3 36.7v4h6.1M61 42.8h2M99.6 42.8h8.1"/>
<circle cx="105.7" cy="6.2" r=".43"/>
</g>
<circle cx="209.3" cy="40.7" r=".43" fill="#0dab76"/>
<g fill="none" stroke="#0dab76" stroke-width=".17">
<path d="M99.6 46.8h2M99.6 48.8h2M138.2 54.9h2.1M154.5 63v10.2"/>
<circle cx="209.3" cy="40.7" r=".43"/>
</g>
<circle cx="154.5" cy="69.1" r=".43" fill="#0dab76"/>
<g fill="none" stroke="#0dab76" stroke-width=".17">
<path d="M154.5 63h111.7"/>
<circle cx="154.5" cy="69.1" r=".43"/>
</g>
<circle cx="154.5" cy="63" r=".43" fill="#0dab76"/>
<g fill="none" stroke="#0dab76" stroke-width=".17">
<path d="M99.6 50.8h2M99.6 54.9h2M99.6 56.9h2M193 54.9h2.1M132.1 69.1h22.4M209.3 63v10.2M138.2 87.4h2.1"/>
<circle cx="154.5" cy="63" r=".43"/>
</g>
<circle cx="209.3" cy="69.1" r=".43" fill="#0dab76"/>
<g fill="none" stroke="#0dab76" stroke-width=".17">
<path d="M209.3 67.1h56.9"/>
<circle cx="209.3" cy="69.1" r=".43"/>
</g>
<circle cx="209.3" cy="67.1" r=".43" fill="#0dab76"/>
<g fill="none" stroke="#0dab76" stroke-width=".17">
<path d="M99.6 59h2M235.7 54.9h2M99.6 63h2M99.6 65.1h2M184.9 69.1h24.4M252 63v10.2M193 87.4h2.1"/>
<circle cx="209.3" cy="67.1" r=".43"/>
</g>
<circle cx="252" cy="69.1" r=".43" fill="#0dab76"/>
<g fill="none" stroke="#0dab76" stroke-width=".17">
<path d="M252 71.2h14.2"/>
<circle cx="252" cy="69.1" r=".43"/>
</g>
<circle cx="252" cy="71.2" r=".43" fill="#0dab76"/>
<g fill="none" stroke="#0dab76" stroke-width=".17">
<path d="M99.6 67.1h2M99.6 73.2h2M231.6 69.1h20.4M154.5 95.5v4.1M235.7 87.4h2M146.3 101.6h8.2"/>
<circle cx="252" cy="71.2" r=".43"/>
</g>
<circle cx="154.5" cy="101.6" r=".43" fill="#0dab76"/>
<g fill="none" stroke="#0dab76" stroke-width=".17">
<path d="M150.4 99.6h4.1v2"/>
<circle cx="154.5" cy="101.6" r=".43"/>
</g>
<circle cx="154.5" cy="99.6" r=".43" fill="#0dab76"/>
<g fill="none" stroke="#0dab76" stroke-width=".17">
<path d="M99.6 79.3h2M199.1 99.6h10.2M209.3 95.5v2.1"/>
<circle cx="154.5" cy="99.6" r=".43"/>
</g>
<circle cx="209.3" cy="99.6" r=".43" fill="#0dab76"/>
<g fill="none" stroke="#0dab76" stroke-width=".17">
<path d="M205.2 97.6h4.1v2"/>
<circle cx="209.3" cy="99.6" r=".43"/>
</g>
<circle cx="209.3" cy="97.6" r=".43" fill="#0dab76"/>
<g fill="none" stroke="#0dab76" stroke-width=".17">
<path d="M99.6 85.4h2M252 95.5v4.1h-10.2"/>
<circle cx="209.3" cy="97.6" r=".43"/>
</g>
<circle cx="252" cy="99.6" r=".43" fill="#0dab76"/>
<g fill="none" stroke="#0dab76" stroke-width=".17">
<path d="M247.9 97.6h4.1"/>
<circle cx="252" cy="99.6" r=".43"/>
</g>
<circle cx="252" cy="97.6" r=".43" fill="#0dab76"/>
<g fill="none" stroke="#0dab76" stroke-width=".17">
<path d="M132.1 77.3v2h-2"/>
<circle cx="252" cy="97.6" r=".43"/>
</g>
<circle cx="132.1" cy="79.3" r=".43" fill="#0dab76"/>
<g fill="none" stroke="#0dab76" stroke-width=".17">
<path d="M184.9 77.3v2h-2M10.2 121.9h4.1"/>
<circle cx="132.1" cy="79.3" r=".43"/>
</g>
<circle cx="184.9" cy="79.3" r=".43" fill="#0dab76"/>
<g fill="none" stroke="#0dab76" stroke-width=".17">
<path d="M231.6 77.3v2h-2M10.2 119.9h4.1"/>
<circle cx="184.9" cy="79.3" r=".43"/>
</g>
<circle cx="231.6" cy="79.3" r=".43" fill="#0dab76"/>
<g fill="none" stroke="#0dab76" stroke-width=".17">
<path d="M14.3 .1h117.8v20.3h-117.8zM8.2 61h4M8.2 63h4M8.2 65.1h4M8.2 67.1h4M8.2 69.1h4M8.2 71.2h4M61 61h2M61 63h2M61 65.1h2M61 67.1h2M61 69.1h2"/>
<path d="M61 71.2h2M8.2 87.4h8.1M14.3 87.4v6.1M61 97.6h2M10.2 117.9h4.1"/>
<circle cx="231.6" cy="79.3" r=".43"/>
</g>
<circle cx="14.3" cy="87.4" r=".43" fill="#0dab76"/>
<g fill="none" stroke="#0dab76" stroke-width=".17">
<path d="M8.2 89.5h18.3M24.4 89.5v4M61 99.6h2"/>
<circle cx="14.3" cy="87.4" r=".43"/>
</g>
<circle cx="24.4" cy="89.5" r=".43" fill="#0dab76"/>
<g fill="none" stroke="#0dab76" stroke-width=".17">
<path d="M8.2 91.5h26.4M32.6 91.5v2M61 101.6h2"/>
<circle cx="24.4" cy="89.5" r=".43"/>
</g>
<circle cx="32.5" cy="91.5" r=".43" fill="#0dab76"/>
<g fill="none" stroke="#0dab76" stroke-width=".17">
<path d="M.1 24.5h48.7v105.5h-48.7z"/>
<circle cx="32.5" cy="91.5" r=".43"/>
</g>
<circle cx="48.8" cy="24.5" r=".43" fill="#0dab76"/>
<g fill="none" stroke="#0dab76" stroke-width=".17">
<path d="M52.9 26.5h58.9v103.5h-58.9z"/>
<circle cx="48.8" cy="24.5" r=".43"/>
</g>
<circle cx="111.8" cy="26.5" r=".43" fill="#0dab76"/>
<g fill="none" stroke="#0dab76" stroke-width=".17">
<path d="M115.9 28.5h160.5v103.6h-160.5z"/>
<circle cx="111.8" cy="26.5" r=".43"/>
</g>
<text font-size="3.6" x="0" y="214.9">25-02-2024 20:12 f=0.80 C:\Users\salil\OneDrive\Documents\EAGLE\projects\Major\untitled.sch (Sheet: 2/2)</text>
<g font-size="2" fill="#808080">
<text x="101.6" y="2.1">+12V</text>
<text x="20.4" y="8.2" transform="rotate(-90 20.4 8.2)">+12V</text>
<text x="40.7" y="8.2" transform="rotate(-90 40.7 8.2)">+12V</text>
<text x="42.7" y="6.2">+12V</text>
<text x="54.9" y="6.2">VPH</text>
<text x="67.1" y="6.2">DVDD</text>
<text x="75.2" y="8.2" transform="rotate(-90 75.2 8.2)">+3V3</text>
<text x="77.3" y="6.2">+3V3</text>
<text x="103.7" y="6.2">+12V</text>
<text x="20.9" y="16.8">GND</text>
<text x="42.7" y="14.3">VCP</text>
<text x="54.9" y="14.3">VPL</text>
<text x="65.6" y="16.8">GND</text>
<text x="75.7" y="16.8">GND</text>
<text x="102.1" y="16.8">GND</text>
<text x="12.3" y="34.6">CAL</text>
<text x="30.5" y="30.6" transform="rotate(-90 30.5 30.6)">+3V3</text>
<text x="152.4" y="32.6">+12V</text>
<text x="206.7" y="34">+12V</text>
<text x="12.3" y="36.7">ENABLE</text>
<text x="12.3" y="40.7">SCLK</text>
<text x="12.3" y="38.7">SCS</text>
<text x="59" y="38.7">+12V</text>
<text x="67.2" y="40.1">U2</text>
<text x="139.2" y="41.4">CSD18510Q5B</text>
<text x="143.3" y="39.4">Q2</text>
<text x="190" y="41.4">CSD18510Q5B</text>
<text x="194.1" y="39.4">Q4</text>
<text x="236.7" y="41.4">CSD18510Q5B</text>
<text x="240.8" y="39.4">Q6</text>
<text x="249.9" y="38.7" transform="rotate(-90 249.9 38.7)">+12V</text>
<text x="12.3" y="44.8">SDO</text>
<text x="12.3" y="42.8">SDI</text>
<text x="12.3" y="46.8">FAULT</text>
<text x="54.9" y="42.8">+12V</text>
<text x="59" y="44.8">VCP</text>
<text x="59" y="46.8">CPH</text>
<text x="99.6" y="46.8">GHA</text>
<text x="105.7" y="44.8" transform="rotate(-90 105.7 44.8)">+12V</text>
<text x="155.3" y="44.2">D</text>
<text x="210.1" y="44.2">D</text>
<text x="252.8" y="44.2">D</text>
<text x="7.8" y="52.8">JP3</text>
<text x="14.8" y="53.4">GND</text>
<text x="59" y="48.8">CPL</text>
<text x="59" y="50.8">DVDD</text>
<text x="99.6" y="48.8">SHA</text>
<text x="99.6" y="50.8">GLA</text>
<text x="159" y="53.4">GND</text>
<text x="213.9" y="53.4">GND</text>
<text x="256.5" y="53.4">GND</text>
<text x="54.9" y="56.9">ENABLE</text>
<text x="99.6" y="54.9">GHB</text>
<text x="99.6" y="56.9">SHB</text>
<text x="99.6" y="59">GLB</text>
<text x="136.2" y="54.9">GHA</text>
<text x="142.7" y="54.1">G</text>
<text x="155.5" y="60">S</text>
<text x="191" y="54.9">GHB</text>
<text x="197.5" y="54.1">G</text>
<text x="210.3" y="60">S</text>
<text x="233.7" y="54.9">GHC</text>
<text x="240.2" y="54.1">G</text>
<text x="253" y="60">S</text>
<text x="10.2" y="61">INHA</text>
<text x="10.2" y="63">INLA</text>
<text x="10.2" y="65.1">INHB</text>
<text x="56.9" y="61">INHA</text>
<text x="56.9" y="63">INLA</text>
<text x="56.9" y="65.1">INHB</text>
<text x="99.6" y="63">GHC</text>
<text x="99.6" y="65.1">SHC</text>
<text x="270.3" y="63.8">X2-3</text>
<text x="10.2" y="67.1">INLB</text>
<text x="10.2" y="69.1">INHC</text>
<text x="10.2" y="71.2">INLC</text>
<text x="56.9" y="67.1">INLB</text>
<text x="56.9" y="69.1">INHC</text>
<text x="56.9" y="71.2">INLC</text>
<text x="99.6" y="67.1">GLC</text>
<text x="144.3" y="69.1">SHA</text>
<text x="199.1" y="69.1">SHB</text>
<text x="241.8" y="69.1">SHC</text>
<text x="270.3" y="71.9">X2-1</text>
<text x="270.3" y="67.8">X2-2</text>
<text x="7.8" y="77.2">JP4</text>
<text x="12.7" y="77.8">GND</text>
<text x="56.9" y="75.2">SDO</text>
<text x="56.9" y="77.3">SDI</text>
<text x="99.6" y="73.2">SPA</text>
<text x="155.3" y="76.7">D</text>
<text x="159.5" y="75.9">CSD18510Q5B</text>
<text x="159.5" y="73.9">Q3</text>
<text x="210.1" y="76.7">D</text>
<text x="214.4" y="75.9">CSD18510Q5B</text>
<text x="214.4" y="73.9">Q5</text>
<text x="252.8" y="76.7">D</text>
<text x="257" y="75.9">CSD18510Q5B</text>
<text x="257" y="73.9">Q7</text>
<text x="56.9" y="79.3">SCLK</text>
<text x="56.9" y="81.3">SCS</text>
<text x="99.6" y="79.3">SPB</text>
<text x="104.2" y="79.8">GND</text>
<text x="124" y="79.3">VSENA</text>
<text x="176.8" y="79.3">VSENB</text>
<text x="223.5" y="79.3">VSENC</text>
<text x="16.3" y="87.4">SOA</text>
<text x="26.5" y="89.4">SOB</text>
<text x="56.9" y="89.4">FAULT</text>
<text x="59" y="85.4">CAL</text>
<text x="99.6" y="85.4">SPC</text>
<text x="104.2" y="85.9">GND</text>
<text x="136.2" y="87.4">GLA</text>
<text x="142.7" y="86.6">G</text>
<text x="191" y="87.4">GLB</text>
<text x="197.5" y="86.6">G</text>
<text x="233.7" y="87.4">GLC</text>
<text x="240.2" y="86.6">G</text>
<text x="34.6" y="91.5">SOC</text>
<text x="56.9" y="93.5">+3V3</text>
<text x="59" y="95.5" transform="rotate(-90 59 95.5)">+3V3</text>
<text x="104.2" y="92">GND</text>
<text x="130.6" y="94">GND</text>
<text x="155.5" y="92.5">S</text>
<text x="183.4" y="94">GND</text>
<text x="210.3" y="92.5">S</text>
<text x="230.1" y="94">GND</text>
<text x="253" y="92.5">S</text>
<text x="7.8" y="97.5">JP5</text>
<text x="59" y="97.6">SOA</text>
<text x="59" y="99.6">SOB</text>
<text x="59" y="101.6">SOC</text>
<text x="148.4" y="99.6">SPA</text>
<text x="203.2" y="97.6">SPB</text>
<text x="245.9" y="97.6">SPC</text>
<text x="22.9" y="106.2">GND</text>
<text x="207.3" y="107" transform="rotate(-90 207.3 107)">R8</text>
<text x="249.9" y="107" transform="rotate(-90 249.9 107)">R9</text>
<text x="13.4" y="110.7">GND</text>
<text x="152.4" y="109" transform="rotate(-90 152.4 109)">R7</text>
<text x="158.1" y="111.8" transform="rotate(-90 158.1 111.8)">R050</text>
<text x="213" y="109.8" transform="rotate(-90 213 109.8)">R050</text>
<text x="255.6" y="109.8" transform="rotate(-90 255.6 109.8)">R050</text>
<text x="11.5" y="119.3">VSENC</text>
<text x="9.8" y="125.9">JP6</text>
<text x="11.6" y="123.4">VSENA</text>
<text x="11.6" y="121.3">VSENB</text>
<text x="67.1" y="122">DRV8323RSRGZR</text>
<text x="98.1" y="122.4">GND</text>
<text x="152.9" y="122.4">GND</text>
<text x="207.8" y="122.4">GND</text>
<text x="250.4" y="122.4">GND</text>
</g>
<g font-size="2" fill="#0dab76">
<text x="105.7" y="20.4">Capacitors &amp; Bulk Capacitors</text>
<text x="36.6" y="128">Connectors</text>
<text x="105.7" y="128">DRV</text>
<text x="268.2" y="130">Mosfets</text>
</g>
<g font-size="1.7" fill="#808080">
<text x="8" y="34.3">8</text>
<text x="8" y="40.4">5</text>
<text x="8" y="38.4">6</text>
<text x="8" y="36.4">7</text>
<text x="8" y="46.5">2</text>
<text x="8" y="44.5">3</text>
<text x="8" y="42.5">4</text>
<text x="64.3" y="46.5">4</text>
<text x="64.3" y="44.5">5</text>
<text x="64.3" y="42.5">6</text>
<text x="69" y="47.4">CPH</text>
<text x="69" y="45.4">VCP</text>
<text x="69" y="43.3">VM</text>
<text x="87.3" y="43.3">VDRAIN</text>
<text x="90" y="47.4">GHA</text>
<text x="97.4" y="42.5">7</text>
<text x="97.4" y="46.5">8</text>
<text x="8" y="48.6">1</text>
<text x="63.4" y="50.6">36</text>
<text x="64.3" y="48.6">3</text>
<text x="69" y="49.4">CPL</text>
<text x="69" y="51.5">DVDD</text>
<text x="90.2" y="49.4">SHA</text>
<text x="90.3" y="51.5">GLA</text>
<text x="97.4" y="48.6">9</text>
<text x="97.4" y="50.6">10</text>
<text x="63.4" y="56.7">33</text>
<text x="69" y="57.6">ENABLE</text>
<text x="90" y="55.5">GHB</text>
<text x="90.2" y="57.6">SHB</text>
<text x="90.3" y="59.6">GLB</text>
<text x="97.4" y="58.7">15</text>
<text x="97.4" y="56.7">16</text>
<text x="97.4" y="54.7">17</text>
<text x="8" y="64.8">5</text>
<text x="8" y="62.8">6</text>
<text x="8" y="60.7">7</text>
<text x="63.4" y="60.7">37</text>
<text x="63.4" y="62.8">38</text>
<text x="63.4" y="64.8">39</text>
<text x="69" y="61.6">INHA</text>
<text x="69" y="63.7">INLA</text>
<text x="69" y="65.7">INHB</text>
<text x="89.9" y="63.7">GHC</text>
<text x="90.1" y="65.7">SHC</text>
<text x="97.4" y="62.8">18</text>
<text x="97.4" y="64.8">19</text>
<text x="8" y="70.9">2</text>
<text x="8" y="68.8">3</text>
<text x="8" y="66.8">4</text>
<text x="63.4" y="66.8">40</text>
<text x="63.4" y="68.8">41</text>
<text x="63.4" y="70.9">42</text>
<text x="69" y="67.7">INLB</text>
<text x="69" y="69.8">INHC</text>
<text x="69" y="71.8">INLC</text>
<text x="90.2" y="67.7">GLC</text>
<text x="97.4" y="66.8">20</text>
<text x="8" y="72.9">1</text>
<text x="63.4" y="77">30</text>
<text x="63.4" y="74.9">29</text>
<text x="69" y="77.9">SDI</text>
<text x="69" y="75.8">SDO</text>
<text x="90.2" y="75.9">SNA</text>
<text x="90.4" y="73.8">SPA</text>
<text x="97.4" y="72.9">11</text>
<text x="97.4" y="74.9">12</text>
<text x="63.4" y="81">32</text>
<text x="63.4" y="79">31</text>
<text x="69" y="81.9">SCS_N</text>
<text x="69" y="79.9">SCLK</text>
<text x="90.2" y="82">SNB</text>
<text x="90.3" y="79.9">SPB</text>
<text x="97.4" y="81">13</text>
<text x="97.4" y="79">14</text>
<text x="8" y="89.2">3</text>
<text x="8" y="87.1">4</text>
<text x="63.4" y="89.2">28</text>
<text x="63.4" y="85.1">34</text>
<text x="69" y="86">CAL</text>
<text x="90.1" y="88.1">SNC</text>
<text x="90.2" y="86">SPC</text>
<text x="97.4" y="85.1">21</text>
<text x="97.4" y="87.1">22</text>
<text x="8" y="93.2">1</text>
<text x="8" y="91.2">2</text>
<text x="63.4" y="93.2">26</text>
<text x="69" y="94.1">VREF</text>
<text x="69" y="90">FAULT_N</text>
<text x="90.8" y="94.1">SW</text>
<text x="91.3" y="92.1">CB</text>
<text x="97.4" y="95.2">1</text>
<text x="97.4" y="91.2">44</text>
<text x="97.4" y="93.2">45</text>
<text x="63.4" y="101.3">23</text>
<text x="63.4" y="99.3">24</text>
<text x="63.4" y="97.3">25</text>
<text x="69" y="100.2">SOB</text>
<text x="69" y="98.2">SOA</text>
<text x="91.2" y="100.2">NC</text>
<text x="91.5" y="96.1">FB</text>
<text x="97.4" y="99.3">46</text>
<text x="63.4" y="105.4">47</text>
<text x="69" y="102.2">SOC</text>
<text x="69" y="106.3">VIN</text>
<text x="97.4" y="107.4">43</text>
<text x="63.4" y="109.5">48</text>
<text x="69" y="110.4">SHDN_N</text>
<text x="88.7" y="112.4">DGND</text>
<text x="88.8" y="110.4">PGND</text>
<text x="88.8" y="108.3">BGND</text>
<text x="97.4" y="109.5">2</text>
<text x="97.4" y="111.5">27</text>
<text x="97.4" y="113.5">35</text>
<text x="10.1" y="119.6">2</text>
<text x="10.1" y="117.6">3</text>
<text x="10.1" y="115.6">4</text>
<text x="88.8" y="114.4">AGND</text>
<text x="91.4" y="116.5">EP</text>
<text x="97.4" y="115.6">49</text>
<text x="10.1" y="121.7">1</text>
</g>
</svg>
